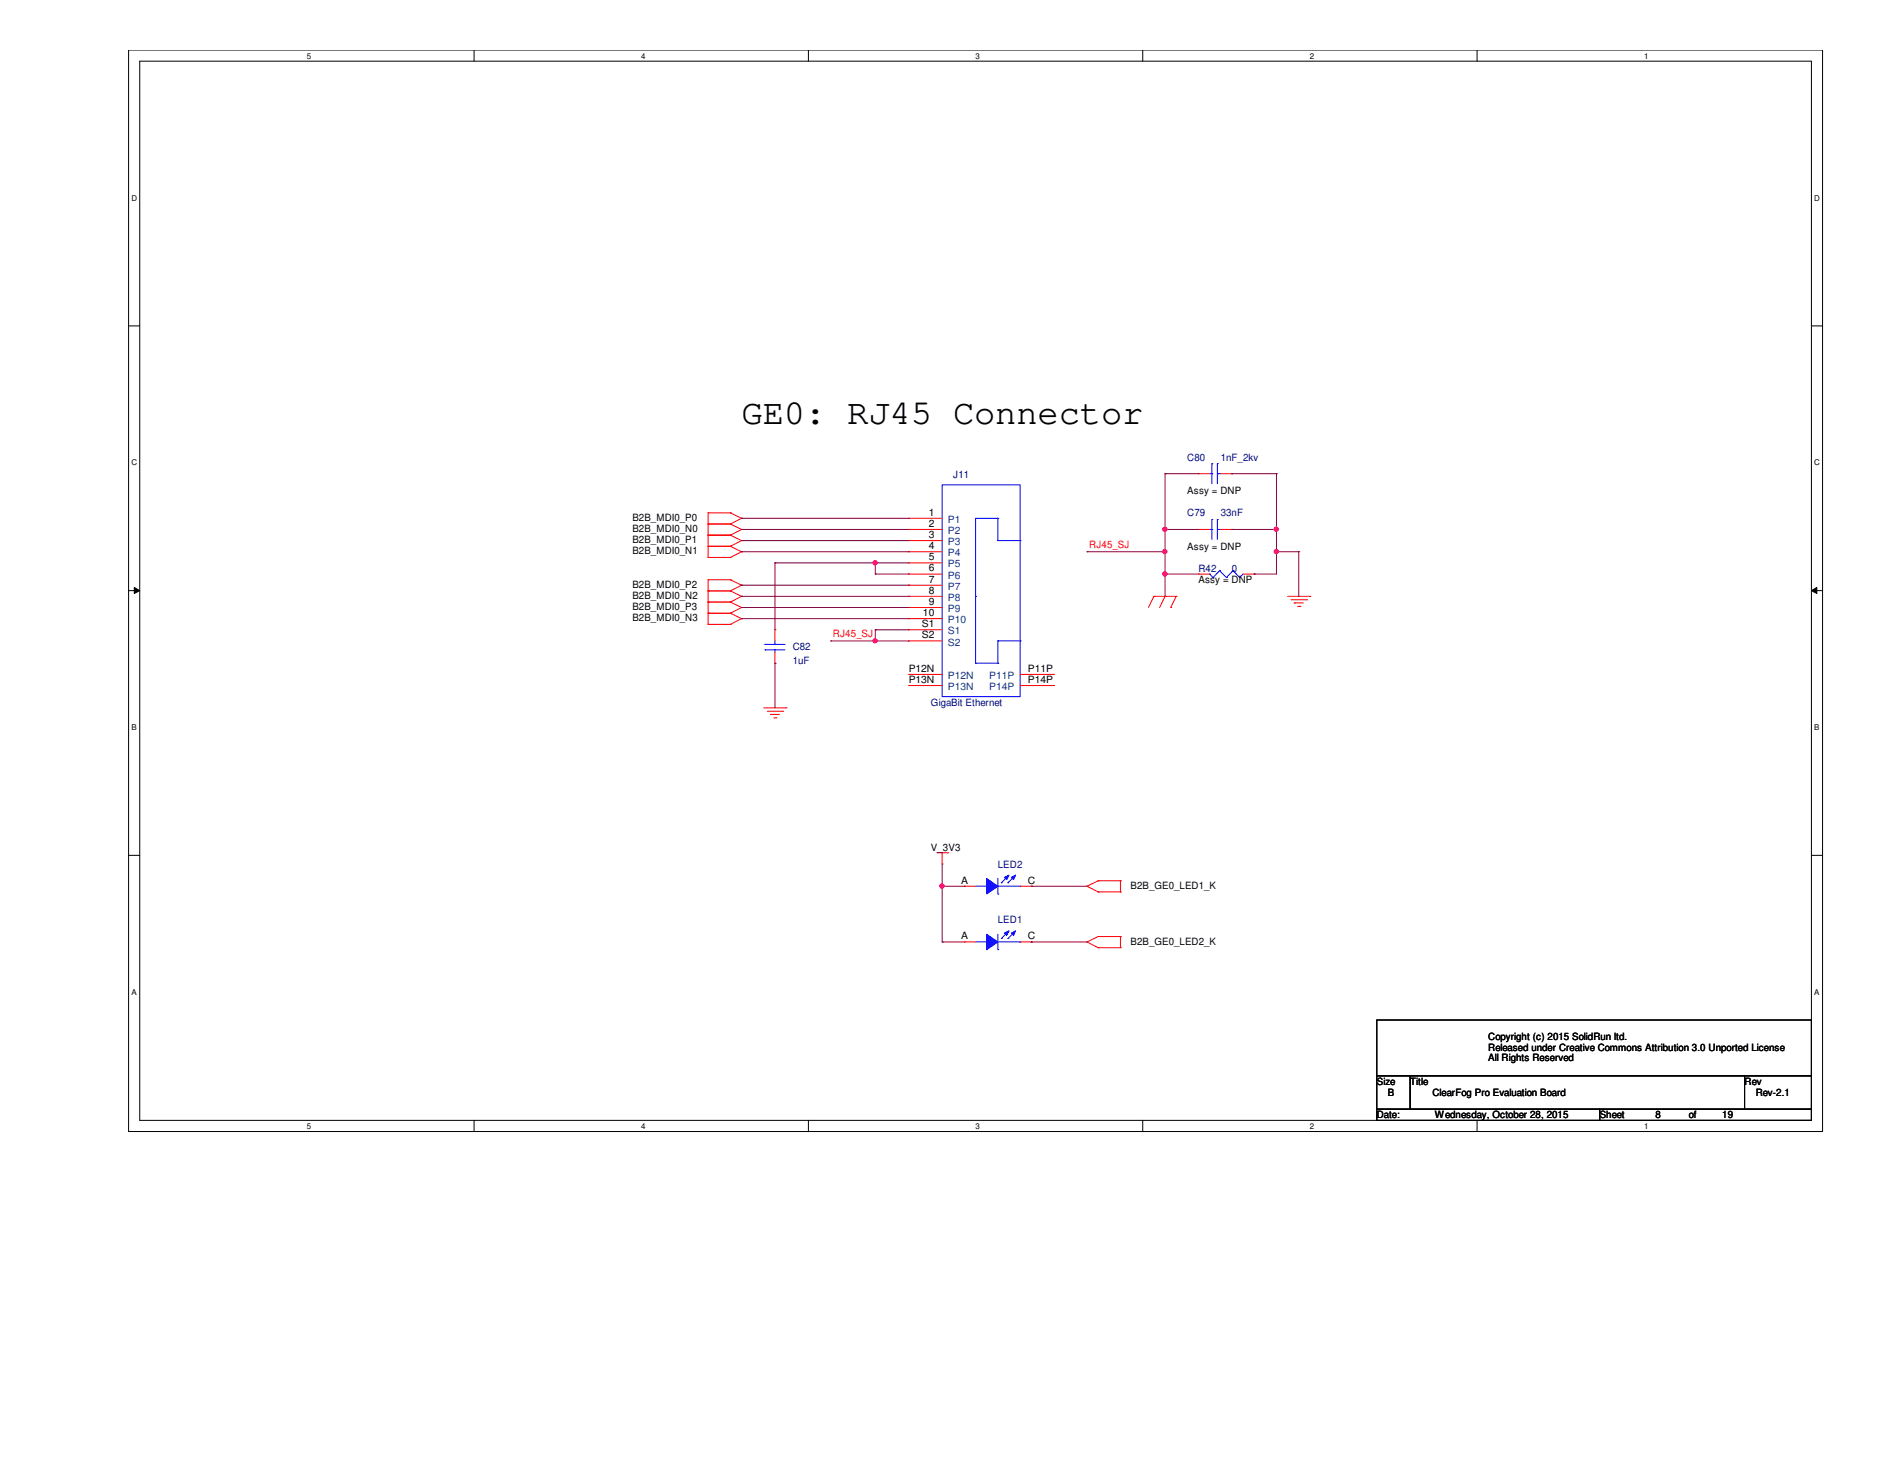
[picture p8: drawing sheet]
<svg xmlns="http://www.w3.org/2000/svg" width="279mm" height="216mm" viewBox="0 0 279 216" stroke-linecap="round" stroke-linejoin="round" font-family="sans-serif">
<path d="M19.1 7.4h250.9v160.2h-250.9zM20.7 9.1h247.7v156.8h-247.7z" fill="none" stroke="#000" stroke-width=".15"/>
<g fill="#fff">
<path d="M45.5 7.6h.6v1.3h-.6z"/>
<path d="M45.5 166.1h.6v1.3h-.6z"/>
</g>
<path d="M70.2 7.4v1.7M70.2 165.9v1.7" fill="none" stroke="#000" stroke-width=".15"/>
<g fill="#fff">
<path d="M95 7.6h.6v1.3h-.6z"/>
<path d="M95 166.1h.6v1.3h-.6z"/>
</g>
<path d="M119.8 7.4v1.7M119.8 165.9v1.7" fill="none" stroke="#000" stroke-width=".15"/>
<g fill="#fff">
<path d="M144.5 7.6h.6v1.3h-.6z"/>
<path d="M144.5 166.1h.6v1.3h-.6z"/>
</g>
<path d="M169.3 7.4v1.7M169.3 165.9v1.7" fill="none" stroke="#000" stroke-width=".15"/>
<g fill="#fff">
<path d="M194.1 7.6h.5v1.3h-.5z"/>
<path d="M194.1 166.1h.5v1.3h-.5z"/>
</g>
<path d="M218.8 7.4v1.7M218.8 165.9v1.7" fill="none" stroke="#000" stroke-width=".15"/>
<g fill="#fff">
<path d="M243.6 7.6h.6v1.3h-.6z"/>
<path d="M243.6 166.1h.6v1.3h-.6z"/>
<path d="M19.5 28.7h.8v1.3h-.8z"/>
<path d="M268.8 28.7h.8v1.3h-.8z"/>
<path d="M19.5 67.9h.8v1.3h-.8z"/>
<path d="M268.8 67.9h.8v1.3h-.8z"/>
</g>
<path d="M19.1 48.3h1.6M268.4 48.3h1.6" fill="none" stroke="#000" stroke-width=".15"/>
<g fill="#fff">
<path d="M19.5 107.1h.7v1.3h-.7z"/>
<path d="M268.8 107.1h.7v1.3h-.7z"/>
</g>
<path d="M19.1 87.5h1.6M19.9 87l.8 .5-.8 .4zM268.4 87.5l.8-.5v.9zM268.4 87.5h1.6" fill="none" stroke="#000" stroke-width=".15"/>
<path d="M19.9 87l.8 .5-.8 .4zM268.4 87.5l.8-.5v.9z" fill="#000"/>
<g fill="#fff">
<path d="M19.5 146.3h.7v1.3h-.7z"/>
<path d="M268.8 146.3h.7v1.3h-.7z"/>
</g>
<path d="M19.1 126.7h1.6M268.4 126.7h1.6M204 159.3h4.9v5h-4.9zM204 151h64.4v8.3h-64.4zM208.9 159.3h49.5v5h-49.5zM258.4 159.3h10v5h-10zM204 164.3h33v1.6h-33zM237 164.3h31.4v1.6h-31.4z" fill="none" stroke="#000" stroke-width=".15"/>
<g fill="none" stroke="#f00" stroke-width=".15">
<path d="M104.9 77.6h.1M104.9 75.9h.1M104.9 79.2h.1M104.9 75.9h3.3M104.9 77.6h3.3M104.9 75.9v6.6M104.9 79.2h3.3M108.2 75.9h.1M108.2 77.6h.1M108.2 79.2h.1M108.2 75.9l1.7 .8M108.2 77.6l1.7 .8"/>
<path d="M108.2 79.2l1.7 .9M109.9 76.7h.1M109.9 78.4h.1M109.9 76.7l-1.7 .9M109.9 78.4l-1.7 .8M177.5 78.4h.1M177.5 78.4h1.7M180.8 78.4h1.7M182.5 78.4h.1M104.9 82.5h.1M104.9 80.9h.1M104.9 89.2h.1"/>
<path d="M104.9 87.5h.1M104.9 85.9h.1M104.9 92.5h.1M104.9 90.8h.1M104.9 85.9v6.6M104.9 80.9h3.3M104.9 82.5h3.3M104.9 87.5h3.3M104.9 89.2h3.3M104.9 85.9h3.3M104.9 90.8h3.3M104.9 92.5h3.3"/>
<path d="M108.2 80.9h.1M108.2 82.5h.1M108.2 87.5h.1M108.2 89.2h.1M108.2 85.9h.1M108.2 90.8h.1M108.2 92.5h.1M108.2 80.9l1.7 .8M108.2 87.5l1.7 .8M108.2 85.9l1.7 .8M108.2 90.8l1.7 .8M108.2 89.2l1.7 .8"/>
<path d="M109.9 81.7h.1M109.9 80.1h.1M109.9 88.3h.1M109.9 86.7h.1M109.9 91.6h.1M109.9 90h.1M109.9 81.7l-1.7 .8M109.9 80.1l-1.7 .8M109.9 88.3l-1.7 .9M109.9 86.7l-1.7 .8M109.9 91.6l-1.7 .9M109.9 90l-1.7 .8"/>
<path d="M170.9 88.3h.1M170.9 88.3h3.3M170.9 88.3l-.8 1.7M172.6 88.3h.1M172.6 88.3l-.8 1.7M173.4 90h.1M174.2 88.3h.1M174.2 88.3l-.8 1.7M190.8 88.3h3.3M191.3 88.8h2.2M191.7 89.3h.1M191.7 89.3h1.4"/>
<path d="M192.2 89.8h.4M192.6 89.8h.1M193.5 88.8h.1M194.1 88.3h.1M113.2 104.8h3.3M113.7 105.3h2.3M114.1 105.8h.1M114.1 105.8h1.4M114.6 106.3h.4M115 106.3h.1M116 105.3h.1M116.5 104.8h.1"/>
<path d="M138.8 126.3h1.6M139.6 127.9h.1M139.6 126.3v1.6M140.4 126.3h.1M161 131.2h.1M161 139.5h.1M161 131.2l1.7 .9M161 139.5l1.7 .8M162.7 130.4h.1M162.7 132.1h.1M162.7 138.7h.1M162.7 130.4h3.3"/>
<path d="M162.7 130.4l-1.7 .8M162.7 132.1h3.3M162.7 138.7h3.3M162.7 138.7l-1.7 .8M166 132.1h.1M166 130.4h.1M166 138.7h.1M166 130.4v1.7M166 138.7v1.6M162.7 140.3h.1M162.7 140.3h3.3M166 140.3h.1"/>
</g>
<g fill="none" stroke="#00f" stroke-width=".15">
<path d="M179.2 78.4h.3M179.5 78.4h.1M179.5 76.9h.1M179.5 76.9v3M180.3 76.9h.1M180.3 78.4h.1M180.3 78.4h.5M180.3 76.9v3M144.5 139.5h1.7M146.2 139.5h.1M147.8 138.3v2.3M147.8 139.5h3.3"/>
<path d="M151.1 139.5h.1M147.8 140.6h.1"/>
</g>
<path d="M146.2 138.3l1.6 1.2-1.6 1.1z" fill-rule="evenodd" fill="#00f"/>
<path d="M146.2 138.3l1.6 1.2-1.6 1.1z" fill="none" stroke="#00f" stroke-width=".15"/>
<path d="M149.8 138.2l.7-.4-.3 .7z" fill-rule="evenodd" fill="#00f"/>
<path d="M149.8 138.2l.7-.4-.3 .7z" fill="none" stroke="#00f" stroke-width=".15"/>
<path d="M148.8 138.2l.7-.4-.4 .7z" fill-rule="evenodd" fill="#00f"/>
<g fill="none" stroke="#00f" stroke-width=".15">
<path d="M139.6 71.8h11.5v31.4h-11.5zM147.8 76.7h.1M147.8 76.7h-3.3v21.5M147.8 76.7v3.4M113.3 95.4h.1M113.3 96.2h.1M113.3 95.4h3M113.3 96.2h3M114.8 96.2h.1M114.8 95.4h.1M114.8 94.9v.5M114.8 96.2v.4"/>
<path d="M144.5 88.3h.1M144.5 98.2h.1M144.5 98.2h3.3M147.8 80.1h.1M147.8 98.2h.1M147.8 94.9h.1M147.8 94.9v3.3M147.8 80.1h3.3M147.8 94.9h3.3M151.1 80.1h.1M151.1 94.9h.1M179.2 85h.1"/>
<path d="M179.2 85l.5 .5M179.7 85.5h.1M180.7 84.5h.1M180.7 84.5l1 1M180.7 84.5l-1 1M181.7 85.5h.1M182.7 84.5h.1M182.7 84.5l.9 1M182.7 84.5l-1 1M183.6 85.5h.1M184.2 85l-.6 .5M144.5 131.2h1.7"/>
<path d="M146.2 131.2h.1M147.8 132.4h.1M147.8 130.1v2.3M147.8 131.2h3.3M148.3 139h.1M148.8 138.2l.7-.4-.4 .7zM149.3 139h.1M149.3 138l-1 1M150.3 138l-1 1M151.1 131.2h.1"/>
</g>
<g fill="none" stroke="#f00" stroke-width=".15">
<path d="M134.6 76.7h.1M134.6 78.4h.1M134.6 76.7h5M134.6 78.4h5M114.8 98.2h.1M114.8 93.3h.1M114.8 93.3v1.6M114.8 96.6v1.6M134.6 80.1h.1M134.6 83.4h.1M134.6 85h.1M134.6 86.7h.1"/>
<path d="M134.6 88.3h.1M134.6 81.7h.1M134.6 93.3h.1M134.6 94.9h.1M134.6 90h.1M134.6 91.6h.1M134.6 99.9h.1M134.6 85h5M134.6 80.1h5M134.6 83.4h5M134.6 86.7h5M134.6 88.3h5"/>
<path d="M134.6 81.7h5M134.6 93.3h5M134.6 94.9h5M134.6 90h5M134.6 91.6h5M134.6 99.9h5M151.1 99.9h5M156.1 99.9h.1M177.5 85h.1M177.5 85h1.7M184.2 85h1.6M185.8 85h.1"/>
<path d="M134.6 101.5h.1M134.6 101.5h5M151.1 101.5h5M156.1 101.5h.1M142.9 139.5h.1M142.9 139.5h1.6M151.1 139.5h1.7M152.8 139.5h.1"/>
</g>
<path d="M146.2 130.1l1.6 1.1-1.6 1.2z" fill-rule="evenodd" fill="#00f"/>
<path d="M146.2 130.1l1.6 1.1-1.6 1.2z" fill="none" stroke="#00f" stroke-width=".15"/>
<path d="M149.8 129.9l.7-.3-.3 .7z" fill-rule="evenodd" fill="#00f"/>
<path d="M149.8 129.9l.7-.3-.3 .7z" fill="none" stroke="#00f" stroke-width=".15"/>
<path d="M148.8 129.9l.7-.3-.4 .7z" fill-rule="evenodd" fill="#00f"/>
<g fill="none" stroke="#00f" stroke-width=".15">
<path d="M179.2 70.1h.3M179.5 70.1h.1M179.5 68.7h.1M179.5 68.7v2.9M180.3 68.7h.1M180.3 70.1h.1M180.3 70.1h.5M180.3 68.7v2.9M148.3 130.7h.1M148.8 129.9l.7-.3-.4 .7zM149.3 130.7h.1M149.3 129.8l-1 .9"/>
<path d="M150.3 129.8l-1 .9"/>
</g>
<path d="M177.5 70.1h.1M177.5 70.1h1.7M180.8 70.1h1.7M182.5 70.1h.1M142.9 131.2h.1M142.9 131.2h1.6M151.1 131.2h1.7M152.8 131.2h.1" fill="none" stroke="#f00" stroke-width=".15"/>
<path d="M109.9 80.1h.1M109.9 91.6h.1M109.9 81.7h.1M109.9 80.1h24.7M109.9 91.6h24.7M109.9 81.7h24.7M129.7 85h.1M129.7 83.4h.1M129.7 85h4.9M129.7 83.4v1.6M129.7 83.4h4.9" fill="none" stroke="#7f003f" stroke-width=".15"/>
<circle cx="129.6" cy="83.3" r=".32" fill="#f0f"/>
<circle cx="129.6" cy="83.3" r=".32" fill="none" stroke="#f0f" stroke-width=".15"/>
<path d="M109.9 86.7h.1M109.9 88.3h.1M109.9 86.7h24.7M109.9 88.3h24.7M129.7 93.3h.1M129.7 94.9h.1M129.7 93.3h4.9M129.7 94.9h4.9M129.7 93.3v1.6" fill="none" stroke="#7f003f" stroke-width=".15"/>
<circle cx="129.6" cy="94.9" r=".32" fill="#f0f"/>
<circle cx="129.6" cy="94.9" r=".32" fill="none" stroke="#f0f" stroke-width=".15"/>
<g fill="none" stroke="#7f003f" stroke-width=".15">
<path d="M109.9 76.7h.1M109.9 78.4h.1M109.9 76.7h24.7M109.9 78.4h24.7M172.6 78.4h.1M172.6 78.4h4.9M109.9 90h.1M109.9 90h24.7M114.8 83.4h.1M114.8 98.2h.1M114.8 83.4h14.9M114.8 83.4v9.9"/>
<path d="M114.8 98.2v6.6M172.6 85h.1M172.6 85v3.3"/>
</g>
<circle cx="172.6" cy="78.4" r=".32" fill="#f0f"/>
<circle cx="172.6" cy="78.4" r=".32" fill="none" stroke="#f0f" stroke-width=".15"/>
<path d="M172.6 81.7h.1M172.6 85h.1M172.6 81.7v3.3M172.6 85h4.9" fill="none" stroke="#7f003f" stroke-width=".15"/>
<circle cx="172.6" cy="85" r=".32" fill="#f0f"/>
<circle cx="172.6" cy="85" r=".32" fill="none" stroke="#f0f" stroke-width=".15"/>
<path d="M182.5 78.4h.1M182.5 78.4h6.6M189.1 81.7h.1M189.1 81.7v3.3" fill="none" stroke="#7f003f" stroke-width=".15"/>
<circle cx="189.1" cy="81.7" r=".32" fill="#f0f"/>
<circle cx="189.1" cy="81.7" r=".32" fill="none" stroke="#f0f" stroke-width=".15"/>
<path d="M172.6 78.4h.1M172.6 78.4v3.3M185.8 85h.1M185.8 85h3.3" fill="none" stroke="#7f003f" stroke-width=".15"/>
<circle cx="172.6" cy="81.7" r=".32" fill="#f0f"/>
<circle cx="172.6" cy="81.7" r=".32" fill="none" stroke="#f0f" stroke-width=".15"/>
<g fill="none" stroke="#7f003f" stroke-width=".15">
<path d="M172.6 70.1h.1M172.6 70.1h4.9M172.6 70.1v8.3M182.5 70.1h.1M182.5 70.1h6.6M189.1 78.4h.1M189.1 70.1h.1M189.1 70.1v11.6M123.1 94.9h.1M123.1 94.9h6.6M161 81.7h.1M161 81.7h11.6"/>
<path d="M189.1 81.7h.1M189.1 81.7h3.3M192.4 81.7h.1M192.4 81.7v6.6"/>
</g>
<circle cx="189.1" cy="78.4" r=".32" fill="#f0f"/>
<circle cx="189.1" cy="78.4" r=".32" fill="none" stroke="#f0f" stroke-width=".15"/>
<path d="M139.6 131.2h.1M139.6 139.5h.1M139.6 131.2h3.3M139.6 139.5h3.3M139.6 127.9v11.6M152.8 131.2h.1M152.8 139.5h.1M152.8 131.2h8.2M152.8 139.5h8.2" fill="none" stroke="#7f003f" stroke-width=".15"/>
<circle cx="139.5" cy="131.2" r=".32" fill="#f0f"/>
<circle cx="139.5" cy="131.2" r=".32" fill="none" stroke="#f0f" stroke-width=".15"/>
<circle cx="129.6" cy="83.3" r=".32" fill="#f0f"/>
<circle cx="129.6" cy="83.3" r=".32" fill="none" stroke="#f0f" stroke-width=".15"/>
<circle cx="129.6" cy="94.9" r=".32" fill="#f0f"/>
<circle cx="129.6" cy="94.9" r=".32" fill="none" stroke="#f0f" stroke-width=".15"/>
<circle cx="172.6" cy="78.4" r=".32" fill="#f0f"/>
<circle cx="172.6" cy="78.4" r=".32" fill="none" stroke="#f0f" stroke-width=".15"/>
<circle cx="172.6" cy="85" r=".32" fill="#f0f"/>
<circle cx="172.6" cy="85" r=".32" fill="none" stroke="#f0f" stroke-width=".15"/>
<circle cx="189.1" cy="81.7" r=".32" fill="#f0f"/>
<circle cx="189.1" cy="81.7" r=".32" fill="none" stroke="#f0f" stroke-width=".15"/>
<circle cx="172.6" cy="81.7" r=".32" fill="#f0f"/>
<circle cx="172.6" cy="81.7" r=".32" fill="none" stroke="#f0f" stroke-width=".15"/>
<circle cx="189.1" cy="78.4" r=".32" fill="#f0f"/>
<circle cx="189.1" cy="78.4" r=".32" fill="none" stroke="#f0f" stroke-width=".15"/>
<circle cx="139.5" cy="131.2" r=".32" fill="#f0f"/>
<circle cx="139.5" cy="131.2" r=".32" fill="none" stroke="#f0f" stroke-width=".15"/>
<text font-size="5.2" x="109.9" y="62.8">GE0: RJ45 Connector</text>
<g font-size="1.5" fill="#00007f">
<text x="141.2" y="70.8">J11</text>
<text x="175.9" y="68.2">C80</text>
<text x="180.8" y="68.2">1nF_2kv</text>
<text x="175.9" y="76.5">C79</text>
<text x="180.8" y="76.5">33nF</text>
<text x="177.5" y="84.7">R42</text>
<text x="182.5" y="84.7">0</text>
<text x="117.4" y="96.3">C82</text>
<text x="117.4" y="98.3">1uF</text>
<text x="137.9" y="104.5">GigaBit Ethernet</text>
<text x="147.8" y="128.5">LED2</text>
<text x="147.8" y="136.7">LED1</text>
</g>
<g font-size="1.5">
<text x="93.7" y="77.1">B2B_MDI0_P0</text>
<text x="137.6" y="76.4">1</text>
<text x="175.9" y="73.2">Assy = DNP</text>
<text x="93.7" y="82.1">B2B_MDI0_N1</text>
<text x="93.7" y="78.8">B2B_MDI0_N0</text>
<text x="93.7" y="80.4">B2B_MDI0_P1</text>
<text x="137.6" y="79.7">3</text>
<text x="137.6" y="83">5</text>
<text x="137.6" y="78">2</text>
<text x="137.6" y="81.3">4</text>
<text x="175.9" y="81.4">Assy = DNP</text>
<text x="93.7" y="88.7">B2B_MDI0_N2</text>
<text x="93.7" y="87">B2B_MDI0_P2</text>
<text x="137.6" y="84.6">6</text>
<text x="137.6" y="86.3">7</text>
<text x="137.6" y="87.9">8</text>
<text x="137.6" y="89.6">9</text>
<text x="177.5" y="86.4">Assy = DNP</text>
<text x="93.7" y="92">B2B_MDI0_N3</text>
<text x="93.7" y="90.3">B2B_MDI0_P3</text>
<text x="136.6" y="92.9">S1</text>
<text x="136.6" y="94.5">S2</text>
<text x="136.7" y="91.2">10</text>
<text x="134.6" y="99.5">P12N</text>
<text x="134.6" y="101.1">P13N</text>
<text x="152.3" y="99.5">P11P</text>
<text x="152.3" y="101.1">P14P</text>
<text x="137.9" y="126">V_3V3</text>
<text x="142.4" y="130.9">A</text>
<text x="152.3" y="130.9">C</text>
<text x="167.5" y="131.6">B2B_GE0_LED1_K</text>
<text x="142.4" y="139.1">A</text>
<text x="152.3" y="139.1">C</text>
<text x="167.5" y="139.9">B2B_GE0_LED2_K</text>
<text x="220.5" y="154.1">Copyright (c) 2015 SolidRun ltd.</text>
<text x="220.5" y="155.6">Released under Creative Commons Attribution 3.0 Unported License</text>
<text x="204" y="160.7">Size</text>
<text x="208.9" y="160.7">Title</text>
<text x="220.5" y="157.1">All Rights Reserved</text>
<text x="258.4" y="160.7">Rev</text>
<text x="204" y="165.6">Date:</text>
<text x="205.6" y="162.3">B</text>
<text x="212.2" y="162.3">ClearFog Pro Evaluation Board</text>
<text x="212.6" y="165.6">Wednesday, October 28, 2015</text>
<text x="237" y="165.6">Sheet</text>
<text x="245.2" y="165.6">8</text>
<text x="250.2" y="165.6">of</text>
<text x="255.1" y="165.6">19</text>
<text x="260.1" y="162.3">Rev-2.1</text>
</g>
<g font-size="1.5" fill="#003f7f">
<text x="140.4" y="77.4">P1</text>
<text x="140.4" y="80.7">P3</text>
<text x="140.4" y="79.1">P2</text>
<text x="140.4" y="82.4">P4</text>
<text x="140.4" y="84">P5</text>
<text x="140.4" y="85.7">P6</text>
<text x="140.4" y="87.3">P7</text>
<text x="140.4" y="89">P8</text>
<text x="140.4" y="93.9">S1</text>
<text x="140.4" y="95.6">S2</text>
<text x="140.4" y="90.6">P9</text>
<text x="140.4" y="92.3">P10</text>
<text x="140.4" y="100.5">P12N</text>
<text x="146.6" y="100.5">P11P</text>
<text x="140.4" y="102.2">P13N</text>
<text x="146.6" y="102.2">P14P</text>
</g>
<g font-size="1.5" fill="#f00">
<text x="161.4" y="81.2">RJ45_SJ</text>
<text x="123.4" y="94.4">RJ45_SJ</text>
</g>
<g font-size="1.2">
<text x="45.5" y="8.7">5</text>
<text x="95" y="8.7">4</text>
<text x="144.5" y="8.7">3</text>
<text x="194.1" y="8.7">2</text>
<text x="243.6" y="8.7">1</text>
<text x="19.5" y="29.7">D</text>
<text x="268.8" y="29.7">D</text>
<text x="19.5" y="68.9">C</text>
<text x="268.8" y="68.9">C</text>
<text x="19.5" y="108.1">B</text>
<text x="268.8" y="108.1">B</text>
<text x="19.5" y="147.3">A</text>
<text x="268.8" y="147.3">A</text>
<text x="45.5" y="167.2">5</text>
<text x="95" y="167.2">4</text>
<text x="144.5" y="167.2">3</text>
<text x="194.1" y="167.2">2</text>
<text x="243.6" y="167.2">1</text>
</g>
</svg>
